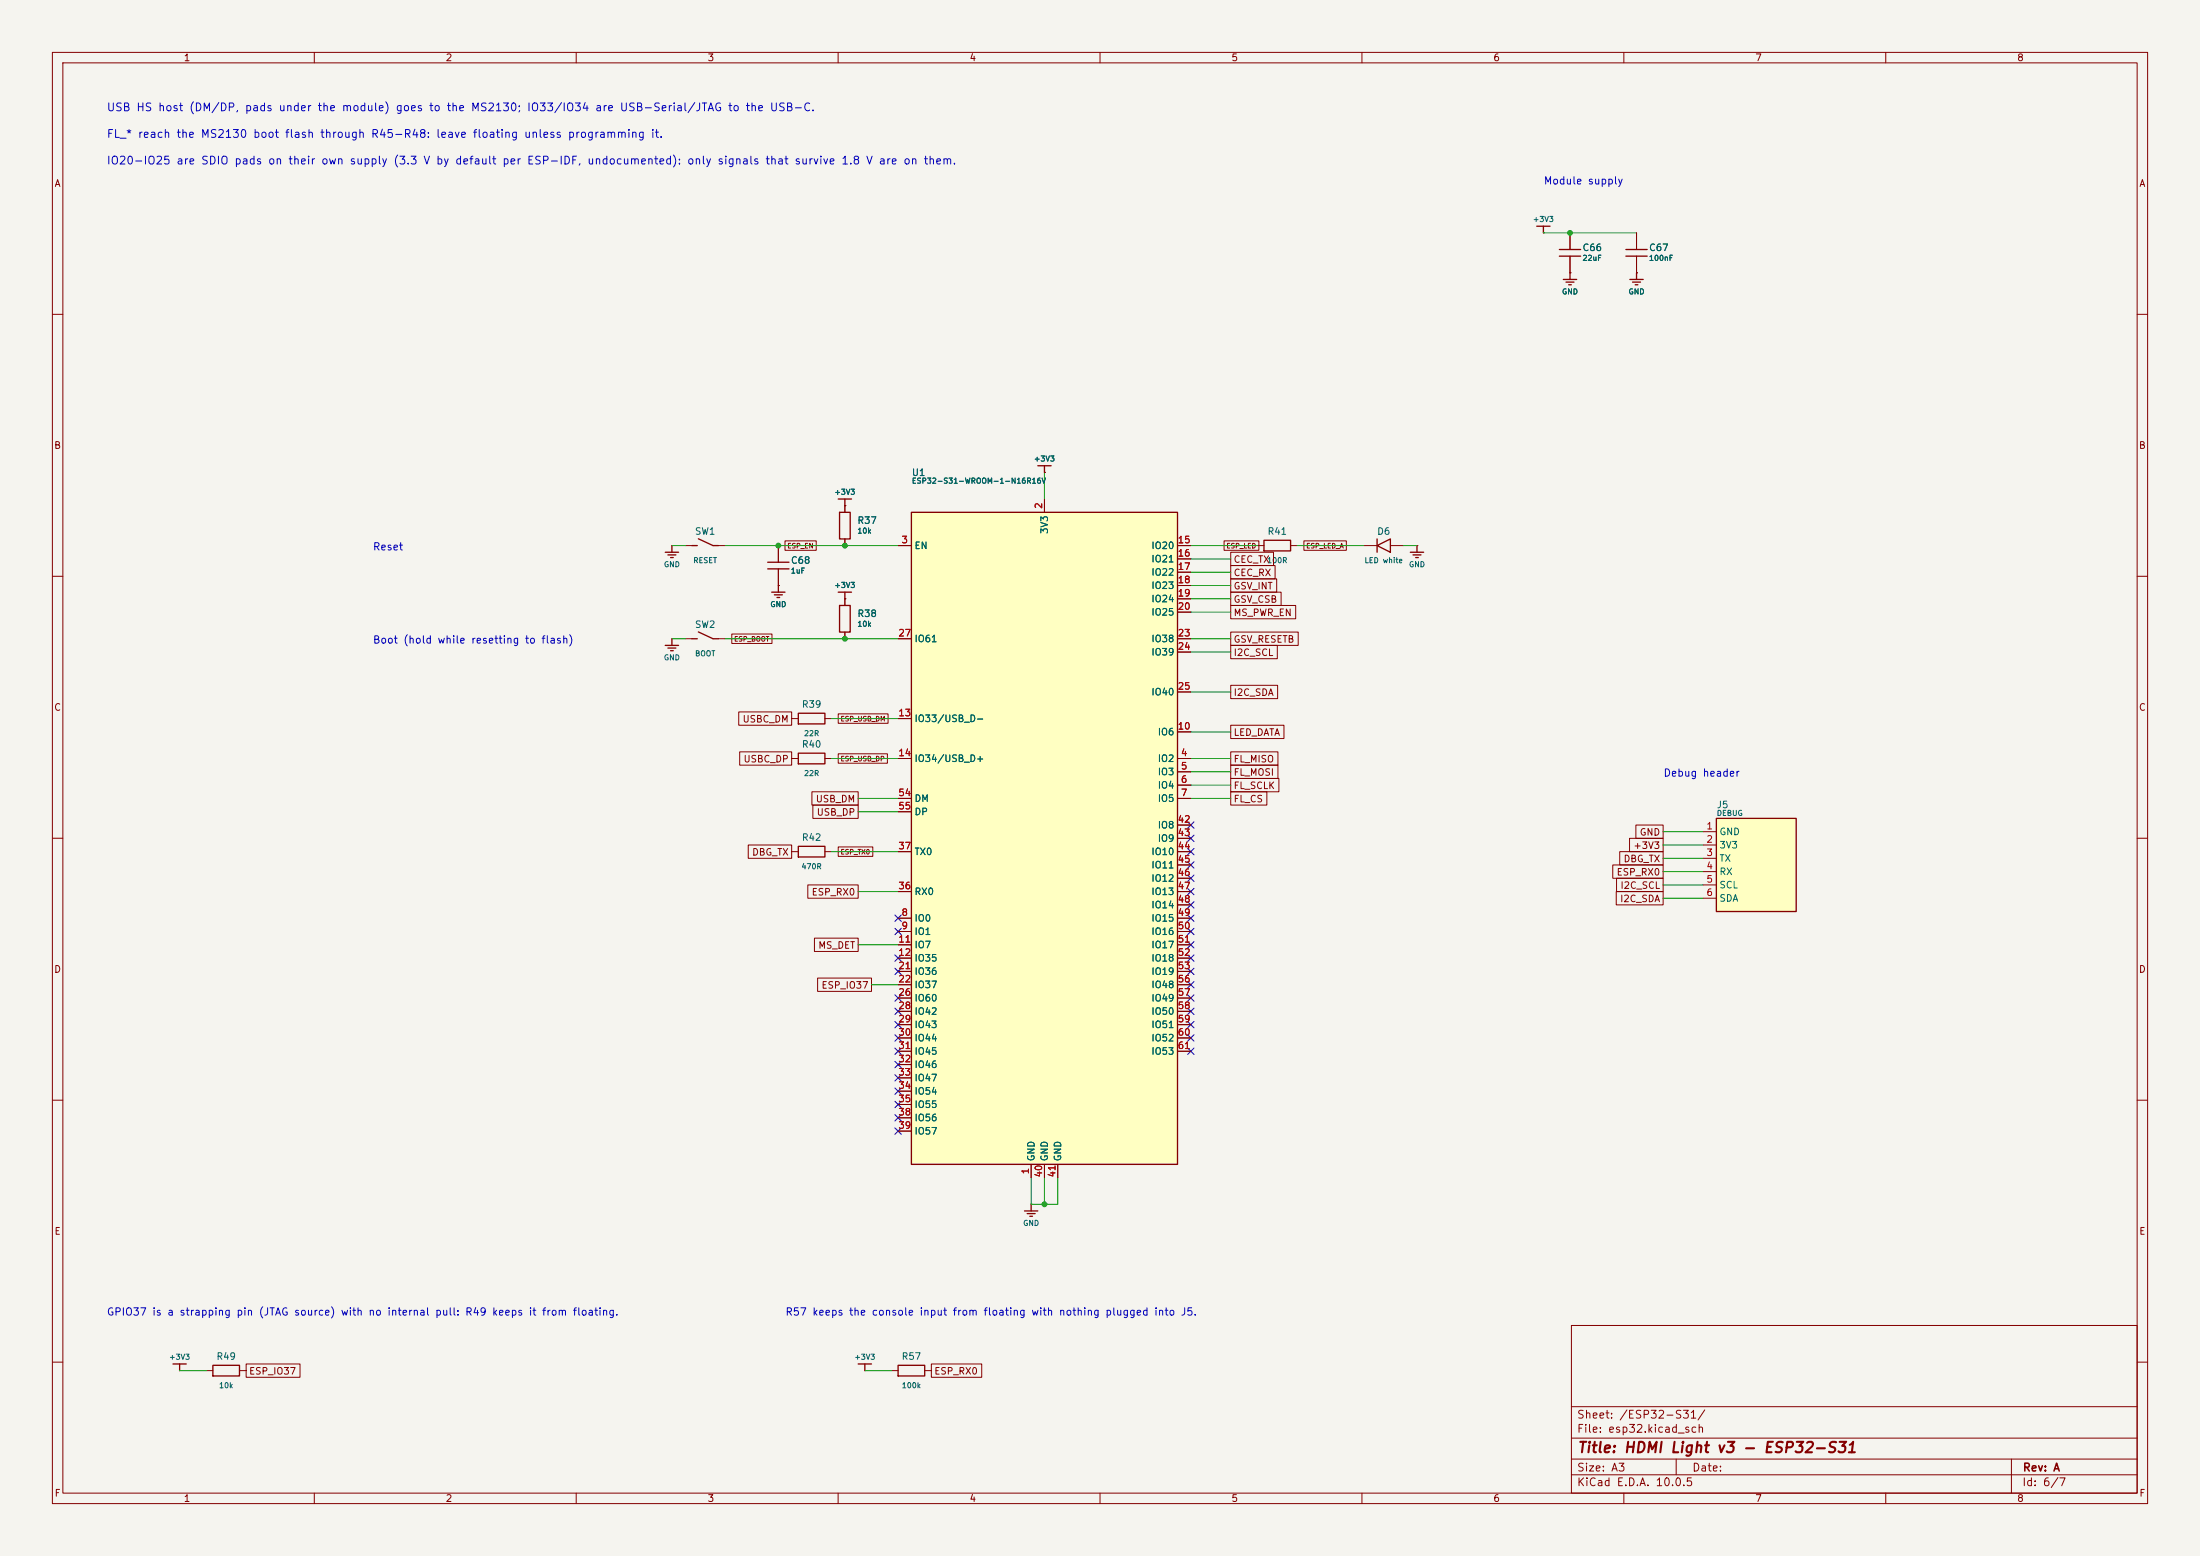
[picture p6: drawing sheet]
<svg xmlns="http://www.w3.org/2000/svg" width="420mm" height="297mm" viewBox="0 0 420 297" stroke-linecap="round" stroke-linejoin="round" font-family="sans-serif">
<path d="M0 0h420v297h-420z" fill="#f5f4ef" stroke="#f5f4ef" stroke-width=".19"/>
<g fill="none" stroke="#840000" stroke-width=".19">
<path d="M10 10h400v277h-400zM12 12h396v273h-396zM60 10v2M110 10v2M160 10v2M210 10v2M260 10v2M310 10v2M360 10v2M10 60h2M408 60h2M161.3 96.5h.1"/>
<path d="M161.3 96.5v1.3M199.4 90.2h.1M10 110h2M161.3 114.3h.1M161.3 102.9v1.2M408 110h2M10 160h2M408 160h2M10 210h2M408 210h2M196.8 229.9h.1M300 253h108v32h-108z"/>
<path d="M10 260h2M300 278.5h108M300 274.5h108M300 268.5h108M320 278.5v3M384 278.5v6.5M408 260h2M60 285v2M110 285v2M160 285v2M210 285v2M260 285v2"/>
<path d="M300 281.5h108M310 285v2M360 285v2"/>
</g>
<path d="M160 95.3h2.6M160.3 97.8h2v5.1h-2zM161.3 95.3v1.2M198.1 88.9h2.6M199.4 88.9v1.3M160 113h2.6M161.3 113v1.3M195.6 231.1h2.5M196.1 231.6h1.5M196.6 232.2h.5M196.8 229.9v1.2" fill="none" stroke="#840000" stroke-width=".25"/>
<path d="M174 97.8h50.8v124.4h-50.8z" fill="#ffffc2"/>
<g fill="none" stroke="#840000" stroke-width=".25">
<path d="M297.7 47.6h4.1M297.7 48.9h4.1M298.4 53.3h2.6M299 53.8h1.5M299.5 54.4h.5M299.7 52.1v1.2M310.4 47.6h4.1M310.4 48.9h4.1M311.1 53.3h2.6M311.7 53.8h1.5M312.2 54.4h.5M312.4 52.1v1.2"/>
<path d="M174 97.8h50.8v124.4h-50.8zM127 105.4h2.5M127.5 105.9h1.5M128 106.4h.5M128.3 104.1v1.3M132.1 104.1h1M133.3 102.8l2.8 1.3h1.1M160.3 115.6h2v5.1h-2zM127 123.2h2.5M127.5 123.7h1.5M128 124.2h.5M128.3 121.9v1.3"/>
<path d="M152.4 136.1h5.1v2.1h-5.1zM152.4 143.8h5.1v2h-5.1zM152.4 161.5h5.1v2.1h-5.1zM33 260.3h2.6M34.3 260.3v1.3M40.6 260.6h5.1v2h-5.1zM163.8 260.3h2.6M165.1 260.3v1.3M171.4 260.6h5.1v2h-5.1z"/>
</g>
<g fill="none" stroke="#840000" stroke-width=".19">
<path d="M299.7 52.1h.1M299.7 44.5v3.1M299.7 48.9v3.2M312.4 52.1h.1M312.4 44.5v3.1M312.4 48.9v3.2M199.4 95.3v2.5M128.3 104.1h.1M130.8 104.1h1.3M137.2 104.1h1.2M161.3 114.3v1.3M171.4 104.1h2.6"/>
<path d="M224.8 104.1h2.5M224.8 106.7h2.5M224.8 109.2h2.5M224.8 111.8h2.5M224.8 114.3h2.5M224.8 116.8h2.5M128.3 121.9h.1M151.1 137.2h1.3M157.5 137.2h1.2M161.3 120.7v1.2M171.4 137.2h2.6M171.4 121.9h2.6"/>
<path d="M224.8 139.7h2.5M224.8 121.9h2.5M224.8 124.5h2.5M224.8 132.1h2.5M151.1 144.8h1.3M157.5 144.8h1.2M171.4 144.8h2.6M171.4 152.4h2.6M171.4 154.9h2.6M224.8 144.8h2.5M224.8 147.3h2.5M224.8 149.9h2.5"/>
<path d="M224.8 152.4h2.5M224.8 157.5h2.5M151.1 162.6h1.3M157.5 162.6h1.2M171.4 175.3h2.6M171.4 177.8h2.6M171.4 170.2h2.6M171.4 162.6h2.6M224.8 175.3h2.5M224.8 177.8h2.5M224.8 170.2h2.5M224.8 162.6h2.5"/>
<path d="M224.8 160h2.5M224.8 165.1h2.5M224.8 167.6h2.5M224.8 172.7h2.5M171.4 180.3h2.6M171.4 182.9h2.6M171.4 185.4h2.6M171.4 188h2.6M171.4 190.5h2.6M171.4 193h2.6M171.4 195.6h2.6M171.4 198.1h2.6"/>
<path d="M224.8 180.3h2.5M224.8 182.9h2.5M224.8 185.4h2.5M224.8 188h2.5M224.8 190.5h2.5M224.8 193h2.5M224.8 195.6h2.5M224.8 198.1h2.5M171.4 200.7h2.6M171.4 203.2h2.6M171.4 205.7h2.6M171.4 208.3h2.6"/>
<path d="M171.4 210.8h2.6M171.4 213.4h2.6M171.4 215.9h2.6M224.8 200.7h2.5M196.8 222.2v2.6M199.4 222.2v2.6M201.9 222.2v2.6M34.3 261.6h.1M39.4 261.6h1.2M45.7 261.6h1.3M165.1 261.6h.1M170.2 261.6h1.2"/>
<path d="M176.5 261.6h1.3"/>
</g>
<path d="M327.7 156.2h15.2v17.8h-15.2z" fill="#ffffc2"/>
<g fill="none" stroke="#840000" stroke-width=".25">
<path d="M293.4 43.2h2.5M294.6 43.2v1.3M146.6 107.3h4M146.6 108.6h4M147.3 113h2.6M147.8 113.5h1.6M148.3 114h.5M148.6 111.8v1.2M241.3 103.1h5.1v2.1h-5.1zM262.9 104.1l2.5-1.2v2.5zM262.9 102.9v2.5M269.2 105.4h2.6"/>
<path d="M269.7 105.9h1.6M270.3 106.4h.5M270.5 104.1v1.3M132.1 121.9h1M133.3 120.6l2.8 1.3h1.1M327.7 156.2h15.2v17.8h-15.2z"/>
</g>
<g fill="none" stroke="#840000" stroke-width=".19">
<path d="M294.6 44.5h.1M299.7 52.1h.1M299.7 44.5v3.1M299.7 48.9v3.2M312.4 52.1h.1M312.4 44.5v3.1M312.4 48.9v3.2M161.3 96.5h.1M161.3 96.5v1.3M199.4 90.2h.1M199.4 95.3v2.5M148.6 111.8h.1"/>
<path d="M148.6 104.1v3.2M148.6 108.6v3.2M149.9 103.2h5.9v1.8h-5.9zM161.3 114.3h.1M161.3 102.9v1.2M161.3 114.3v1.3M171.4 104.1h2.6M224.8 104.1h2.5M224.8 106.7h2.5M224.8 109.2h2.5M224.8 111.8h2.5M224.8 114.3h2.5"/>
<path d="M224.8 116.8h2.5M233.7 103.2h6.6v1.8h-6.6zM234.9 107.9h8.5v2.6h-8.5zM234.9 105.4h8.2v2.6h-8.2zM234.9 110.5h8.8v2.5h-8.8zM234.9 113h9.7v2.6h-9.7zM234.9 115.6h12.5v2.5h-12.5zM240 104.1h1.3M246.4 104.1h1.2M248.9 103.2h8.1v1.8h-8.1zM260.3 104.1h2.6M265.4 104.1h2.6"/>
<path d="M270.5 104.1h.1M130.8 121.9h1.3M137.2 121.9h1.2M139.7 121h7.7v1.8h-7.7zM141 135.9h10.1v2.5h-10.1zM160 136.3h9.5v1.8h-9.5zM161.3 120.7v1.2M171.4 121.9h2.6M171.4 137.2h2.6M224.8 121.9h2.5M224.8 139.7h2.5M224.8 124.5h2.5"/>
<path d="M224.8 132.1h2.5M234.9 138.4h10.2v2.6h-10.2zM234.9 130.8h9v2.6h-9zM234.9 120.6h12.9v2.6h-12.9zM234.9 123.2h8.9v2.5h-8.9zM141.2 143.5h9.9v2.6h-9.9zM155 151.1h8.8v2.6h-8.8zM155.2 153.7h8.6v2.5h-8.6zM160 143.9h9.4v1.8h-9.4zM171.4 144.8h2.6M171.4 152.4h2.6M171.4 154.9h2.6"/>
<path d="M224.8 144.8h2.5M224.8 147.3h2.5M224.8 149.9h2.5M224.8 152.4h2.5M224.8 157.5h2.5M234.9 148.6h9.2v2.5h-9.2zM234.9 146h9.1v2.6h-9.1zM234.9 143.5h9.1v2.6h-9.1zM234.9 151.1h6.9v2.6h-6.9zM312.3 157.5h5.2v2.5h-5.2zM325.1 158.8h2.6M142.8 161.3h8.3v2.5h-8.3z"/>
<path d="M154.2 168.9h9.6v2.6h-9.6zM155.5 179.1h8.3v2.5h-8.3zM160 161.7h6.6v1.8h-6.6zM171.4 175.3h2.6M171.4 177.8h2.6M171.4 170.2h2.6M171.4 162.6h2.6M224.8 175.3h2.5M224.8 177.8h2.5M224.8 170.2h2.5M224.8 162.6h2.5M224.8 160h2.5"/>
<path d="M224.8 165.1h2.5M224.8 167.6h2.5M224.8 172.7h2.5M307.9 165.1h9.6v2.5h-9.6zM308.5 170.2h9v2.5h-9zM308.6 167.6h8.9v2.6h-8.9zM309.2 162.6h8.3v2.5h-8.3zM311.1 160h6.4v2.6h-6.4zM325.1 161.3h2.6M325.1 163.8h2.6M325.1 166.4h2.6M325.1 168.9h2.6"/>
<path d="M325.1 171.5h2.6M156.1 186.7h10.3v2.5h-10.3zM171.4 180.3h2.6M171.4 182.9h2.6M171.4 185.4h2.6M171.4 188h2.6M171.4 190.5h2.6M171.4 193h2.6M171.4 195.6h2.6M171.4 198.1h2.6M224.8 180.3h2.5M224.8 182.9h2.5"/>
<path d="M224.8 185.4h2.5M224.8 188h2.5M224.8 190.5h2.5M224.8 193h2.5M224.8 195.6h2.5M224.8 198.1h2.5M171.4 200.7h2.6M171.4 203.2h2.6M171.4 205.7h2.6M171.4 208.3h2.6M171.4 210.8h2.6M171.4 213.4h2.6"/>
<path d="M171.4 215.9h2.6M224.8 200.7h2.5M196.8 222.2v2.6M199.4 222.2v2.6M201.9 222.2v2.6M47 260.3h10.3v2.6h-10.3zM177.8 260.3h9.6v2.6h-9.6z"/>
</g>
<g fill="none" stroke="#009600" stroke-width=".19">
<path d="M294.6 44.5h17.8M199.4 90.2v5.1M128.3 104.1h2.5M138.4 104.1h33M227.3 109.2h7.6M227.3 104.1h12.7M227.3 116.8h7.6M227.3 114.3h7.6M227.3 111.8h7.6M227.3 106.7h7.6M247.6 104.1h12.7M268 104.1h2.5"/>
<path d="M128.3 121.9h2.5M138.4 121.9h33M158.7 137.2h12.7M227.3 121.9h7.6M227.3 124.5h7.6M227.3 132.1h7.6M227.3 139.7h7.6M158.7 144.8h12.7M163.8 152.4h7.6M163.8 154.9h7.6M227.3 152.4h7.6M227.3 144.8h7.6"/>
<path d="M227.3 147.3h7.6M227.3 149.9h7.6M317.5 158.8h7.6M158.7 162.6h12.7M163.8 170.2h7.6M317.5 171.5h7.6M317.5 168.9h7.6M317.5 166.4h7.6M317.5 163.8h7.6M317.5 161.3h7.6M163.8 180.3h7.6M166.4 188h5"/>
<path d="M196.8 224.8v5.1h5.1v-5.1M199.4 224.8v5.1M34.3 261.6h5.1M165.1 261.6h5.1"/>
</g>
<g fill="none" stroke="#000084" stroke-width=".19">
<path d="M226.7 159.4l1.2 1.2M226.7 156.9l1.2 1.2M227.9 159.4l-1.2 1.2M227.9 156.9l-1.2 1.2M170.8 177.2l1.3 1.2M170.8 174.7l1.3 1.2M172.1 177.2l-1.3 1.2M172.1 174.7l-1.3 1.2M226.7 177.2l1.2 1.2M226.7 162l1.2 1.2M226.7 164.5l1.2 1.2M226.7 167l1.2 1.2"/>
<path d="M226.7 169.6l1.2 1.2M226.7 172.1l1.2 1.2M226.7 174.7l1.2 1.2M226.7 179.7l1.2 1.2M227.9 177.2l-1.2 1.2M227.9 162l-1.2 1.2M227.9 164.5l-1.2 1.2M227.9 167l-1.2 1.2M227.9 169.6l-1.2 1.2M227.9 172.1l-1.2 1.2M227.9 174.7l-1.2 1.2M227.9 179.7l-1.2 1.2"/>
<path d="M170.8 184.8l1.3 1.2M170.8 182.3l1.3 1.2M170.8 189.9l1.3 1.2M170.8 192.4l1.3 1.2M170.8 195l1.3 1.2M170.8 197.5l1.3 1.2M172.1 184.8l-1.3 1.2M172.1 182.3l-1.3 1.2M172.1 189.9l-1.3 1.2M172.1 192.4l-1.3 1.2M172.1 195l-1.3 1.2M172.1 197.5l-1.3 1.2"/>
<path d="M226.7 197.5l1.2 1.2M226.7 195l1.2 1.2M226.7 192.4l1.2 1.2M226.7 189.9l1.2 1.2M226.7 187.4l1.2 1.2M226.7 184.8l1.2 1.2M226.7 182.3l1.2 1.2M227.9 197.5l-1.2 1.2M227.9 195l-1.2 1.2M227.9 192.4l-1.2 1.2M227.9 189.9l-1.2 1.2M227.9 187.4l-1.2 1.2"/>
<path d="M227.9 184.8l-1.2 1.2M227.9 182.3l-1.2 1.2M170.8 202.6l1.3 1.2M170.8 215.3l1.3 1.2M170.8 205.1l1.3 1.2M170.8 207.7l1.3 1.2M170.8 212.8l1.3 1.2M170.8 200.1l1.3 1.2M170.8 210.2l1.3 1.2M172.1 215.3l-1.3 1.2M172.1 202.6l-1.3 1.2M172.1 205.1l-1.3 1.2"/>
<path d="M172.1 207.7l-1.3 1.2M172.1 212.8l-1.3 1.2M172.1 200.1l-1.3 1.2M172.1 210.2l-1.3 1.2M226.7 200.1l1.2 1.2M227.9 200.1l-1.2 1.2"/>
</g>
<g fill="#009600" stroke="#009600" stroke-width=".19">
<circle cx="161.3" cy="104.1" r=".46"/>
<circle cx="161.3" cy="121.9" r=".46"/>
<circle cx="199.4" cy="229.9" r=".46"/>
<circle cx="148.6" cy="104.1" r=".46"/>
<circle cx="299.7" cy="44.5" r=".46"/>
</g>
<text font-size="2" fill="#840000" x="301" y="277.8">Title: HDMI Light v3 - ESP32-S31</text>
<g font-size="1.5" fill="#0000c2">
<text x="20.3" y="21.6">USB HS host (DM/DP, pads under the module) goes to the MS2130; IO33/IO34 are USB-Serial/JTAG to the USB-C.</text>
<text x="20.3" y="26.7">FL_* reach the MS2130 boot flash through R45-R48: leave floating unless programming it.</text>
<text x="20.3" y="31.8">IO20-IO25 are SDIO pads on their own supply (3.3 V by default per ESP-IDF, undocumented): only signals that survive 1.8 V are on them.</text>
</g>
<g font-size="1.5" fill="#840000">
<text x="300.9" y="273.8">File: esp32.kicad_sch</text>
<text x="300.9" y="271.1">Sheet: /ESP32-S31/</text>
<text x="300.9" y="281.2">Size: A3</text>
<text x="322.9" y="281.2">Date:</text>
<text x="386" y="281.2">Rev: A</text>
<text x="300.9" y="284">KiCad E.D.A. 10.0.5</text>
<text x="385.9" y="284">Id: 6/7</text>
</g>
<g font-size="1.4" fill="#0000c2">
<text x="294.6" y="35.6">Module supply</text>
<text x="71.1" y="105.4">Reset</text>
<text x="71.1" y="123.2">Boot (hold while resetting to flash)</text>
<text x="317.5" y="148.6">Debug header</text>
<text x="20.3" y="251.5">GPIO37 is a strapping pin (JTAG source) with no internal pull: R49 keeps it from floating.</text>
<text x="149.8" y="251.5">R57 keeps the console input from floating with nothing plugged into J5.</text>
</g>
<g font-size="1.3" fill="#840000">
<text x="35" y="12">1</text>
<text x="85" y="12">2</text>
<text x="135" y="12">3</text>
<text x="185" y="12">4</text>
<text x="235" y="12">5</text>
<text x="285" y="12">6</text>
<text x="335" y="12">7</text>
<text x="385" y="12">8</text>
<text x="10.3" y="36">A</text>
<text x="408.3" y="36">A</text>
<text x="10.2" y="86">B</text>
<text x="408.2" y="86">B</text>
<text x="235.4" y="107.7">CEC_TX</text>
<text x="235.4" y="110.3">CEC_RX</text>
<text x="235.4" y="112.8">GSV_INT</text>
<text x="235.4" y="115.4">GSV_CSB</text>
<text x="235.4" y="117.9">MS_PWR_EN</text>
<text x="235.4" y="123">GSV_RESETB</text>
<text x="235.4" y="125.5">I2C_SCL</text>
<text x="10.2" y="136">C</text>
<text x="235.4" y="133.1">I2C_SDA</text>
<text x="408.2" y="136">C</text>
<text x="141.7" y="138.2">USBC_DM</text>
<text x="235.4" y="140.8">LED_DATA</text>
<text x="141.8" y="145.8">USBC_DP</text>
<text x="235.4" y="148.4">FL_MOSI</text>
<text x="235.4" y="145.8">FL_MISO</text>
<text x="155.6" y="153.5">USB_DM</text>
<text x="155.8" y="156">USB_DP</text>
<text x="235.4" y="150.9">FL_SCLK</text>
<text x="235.4" y="153.5">FL_CS</text>
<text x="312.9" y="159.8">GND</text>
<text x="143.5" y="163.6">DBG_TX</text>
<text x="308.5" y="167.4">ESP_RX0</text>
<text x="309.8" y="164.9">DBG_TX</text>
<text x="311.7" y="162.3">+3V3</text>
<text x="154.8" y="171.2">ESP_RX0</text>
<text x="309.2" y="172.5">I2C_SDA</text>
<text x="309.2" y="170">I2C_SCL</text>
<text x="10.2" y="186">D</text>
<text x="156.1" y="181.4">MS_DET</text>
<text x="408.2" y="186">D</text>
<text x="156.7" y="189">ESP_IO37</text>
<text x="10.3" y="236">E</text>
<text x="408.3" y="236">E</text>
<text x="47.4" y="262.7">ESP_IO37</text>
<text x="178.2" y="262.7">ESP_RX0</text>
<text x="10.3" y="286">F</text>
<text x="35" y="287">1</text>
<text x="85" y="287">2</text>
<text x="135" y="287">3</text>
<text x="185" y="287">4</text>
<text x="235" y="287">5</text>
<text x="285" y="287">6</text>
<text x="335" y="287">7</text>
<text x="385" y="287">8</text>
<text x="408.3" y="286">F</text>
</g>
<g font-size="1.3" fill="#006464">
<text x="302" y="48.2">C66</text>
<text x="314.7" y="48.2">C67</text>
<text x="174" y="91.2">U1</text>
<text x="163.6" y="100.3">R37</text>
<text x="132.6" y="102.4">SW1</text>
<text x="150.9" y="107.9">C68</text>
<text x="174.5" y="105.1">EN</text>
<text x="200.4" y="102" transform="rotate(-90 200.4 102)">3V3</text>
<text x="219.7" y="105.1">IO20</text>
<text x="219.7" y="107.6">IO21</text>
<text x="241.9" y="102.4">R41</text>
<text x="262.8" y="102.4">D6</text>
<text x="219.7" y="110.2">IO22</text>
<text x="219.7" y="112.7">IO23</text>
<text x="163.6" y="118.1">R38</text>
<text x="219.7" y="115.3">IO24</text>
<text x="219.7" y="117.8">IO25</text>
<text x="132.6" y="120.2">SW2</text>
<text x="174.5" y="122.9">IO61</text>
<text x="219.7" y="122.9">IO38</text>
<text x="219.7" y="125.4">IO39</text>
<text x="153" y="135.4">R39</text>
<text x="219.7" y="133">IO40</text>
<text x="153" y="143">R40</text>
<text x="174.5" y="138.1">IO33/USB_D-</text>
<text x="220.9" y="140.7">IO6</text>
<text x="174.5" y="145.7">IO34/USB_D+</text>
<text x="220.9" y="145.7">IO2</text>
<text x="220.9" y="148.3">IO3</text>
<text x="174.5" y="153.4">DM</text>
<text x="174.5" y="155.9">DP</text>
<text x="220.9" y="150.8">IO4</text>
<text x="220.9" y="153.4">IO5</text>
<text x="327.6" y="154.6">J5</text>
<text x="153" y="160.8">R42</text>
<text x="220.9" y="158.4">IO8</text>
<text x="220.9" y="161">IO9</text>
<text x="328.1" y="159.7">GND</text>
<text x="174.5" y="163.5">TX0</text>
<text x="219.7" y="163.5">IO10</text>
<text x="219.7" y="166.1">IO11</text>
<text x="328.1" y="162.3">3V3</text>
<text x="328.1" y="164.8">TX</text>
<text x="328.1" y="167.3">RX</text>
<text x="174.5" y="171.1">RX0</text>
<text x="219.7" y="168.6">IO12</text>
<text x="219.7" y="171.1">IO13</text>
<text x="219.7" y="173.7">IO14</text>
<text x="328.1" y="169.9">SCL</text>
<text x="328.1" y="172.4">SDA</text>
<text x="174.5" y="176.2">IO0</text>
<text x="174.5" y="178.8">IO1</text>
<text x="219.7" y="176.2">IO15</text>
<text x="219.7" y="178.8">IO16</text>
<text x="174.5" y="181.3">IO7</text>
<text x="174.5" y="183.8">IO35</text>
<text x="219.7" y="181.3">IO17</text>
<text x="219.7" y="183.8">IO18</text>
<text x="174.5" y="186.4">IO36</text>
<text x="174.5" y="188.9">IO37</text>
<text x="174.5" y="191.5">IO60</text>
<text x="219.7" y="186.4">IO19</text>
<text x="219.7" y="188.9">IO48</text>
<text x="219.7" y="191.5">IO49</text>
<text x="174.5" y="194">IO42</text>
<text x="174.5" y="196.5">IO43</text>
<text x="219.7" y="194">IO50</text>
<text x="219.7" y="196.5">IO51</text>
<text x="174.5" y="199.1">IO44</text>
<text x="174.5" y="201.6">IO45</text>
<text x="219.7" y="199.1">IO52</text>
<text x="219.7" y="201.6">IO53</text>
<text x="174.5" y="204.2">IO46</text>
<text x="174.5" y="206.7">IO47</text>
<text x="174.5" y="209.2">IO54</text>
<text x="174.5" y="211.8">IO55</text>
<text x="174.5" y="214.3">IO56</text>
<text x="174.5" y="216.9">IO57</text>
<text x="197.8" y="221.8" transform="rotate(-90 197.8 221.8)">GND</text>
<text x="200.4" y="221.8" transform="rotate(-90 200.4 221.8)">GND</text>
<text x="202.9" y="221.8" transform="rotate(-90 202.9 221.8)">GND</text>
<text x="41.2" y="259.9">R49</text>
<text x="172" y="259.9">R57</text>
</g>
<g font-size="1.3" fill="#a90000">
<text x="199.3" y="97.3" transform="rotate(-90 199.3 97.3)">2</text>
<text x="172" y="104">3</text>
<text x="224.7" y="104">15</text>
<text x="224.7" y="106.5">16</text>
<text x="224.7" y="109.1">17</text>
<text x="224.7" y="111.6">18</text>
<text x="224.7" y="114.2">19</text>
<text x="224.7" y="116.7">20</text>
<text x="171.4" y="121.8">27</text>
<text x="224.7" y="121.8">23</text>
<text x="224.7" y="124.3">24</text>
<text x="224.7" y="131.9">25</text>
<text x="171.4" y="137">13</text>
<text x="224.7" y="139.6">10</text>
<text x="171.4" y="144.6">14</text>
<text x="225.3" y="144.6">4</text>
<text x="225.3" y="147.2">5</text>
<text x="225.3" y="149.7">6</text>
<text x="171.4" y="152.3">54</text>
<text x="171.4" y="154.8">55</text>
<text x="225.3" y="152.3">7</text>
<text x="224.7" y="157.3">42</text>
<text x="224.7" y="159.9">43</text>
<text x="325.7" y="158.6">1</text>
<text x="325.7" y="161.2">2</text>
<text x="171.4" y="162.4">37</text>
<text x="224.7" y="162.4">44</text>
<text x="224.7" y="165">45</text>
<text x="224.7" y="167.5">46</text>
<text x="325.7" y="163.7">3</text>
<text x="325.7" y="166.2">4</text>
<text x="171.4" y="170">36</text>
<text x="224.7" y="170">47</text>
<text x="224.7" y="172.6">48</text>
<text x="325.7" y="168.8">5</text>
<text x="325.7" y="171.3">6</text>
<text x="172" y="175.1">8</text>
<text x="172" y="177.7">9</text>
<text x="224.7" y="175.1">49</text>
<text x="224.7" y="177.7">50</text>
<text x="171.4" y="180.2">11</text>
<text x="171.4" y="182.7">12</text>
<text x="171.4" y="185.3">21</text>
<text x="224.7" y="180.2">51</text>
<text x="224.7" y="182.7">52</text>
<text x="224.7" y="185.3">53</text>
<text x="171.4" y="187.8">22</text>
<text x="171.4" y="190.4">26</text>
<text x="224.7" y="187.8">56</text>
<text x="224.7" y="190.4">57</text>
<text x="171.4" y="192.9">28</text>
<text x="171.4" y="195.4">29</text>
<text x="171.4" y="198">30</text>
<text x="224.7" y="192.9">58</text>
<text x="224.7" y="195.4">59</text>
<text x="224.7" y="198">60</text>
<text x="171.4" y="200.5">31</text>
<text x="171.4" y="203.1">32</text>
<text x="224.7" y="200.5">61</text>
<text x="171.4" y="205.6">33</text>
<text x="171.4" y="208.1">34</text>
<text x="171.4" y="210.7">35</text>
<text x="171.4" y="213.2">38</text>
<text x="171.4" y="215.8">39</text>
<text x="196.7" y="224.3" transform="rotate(-90 196.7 224.3)">1</text>
<text x="199.3" y="224.9" transform="rotate(-90 199.3 224.9)">40</text>
<text x="201.8" y="224.9" transform="rotate(-90 201.8 224.9)">41</text>
</g>
<g font-size="1" fill="#006464">
<text x="292.5" y="42.6">+3V3</text>
<text x="302" y="50">22uF</text>
<text x="314.7" y="50">100nF</text>
<text x="298.1" y="56.4">GND</text>
<text x="310.8" y="56.4">GND</text>
<text x="197.3" y="88.3">+3V3</text>
<text x="159.2" y="94.7">+3V3</text>
<text x="174" y="92.5">ESP32-S31-WROOM-1-N16R16V</text>
<text x="132.3" y="107.7">RESET</text>
<text x="163.6" y="102.1">10k</text>
<text x="241.8" y="107.7">100R</text>
<text x="260.4" y="107.7">LED white</text>
<text x="126.6" y="108.5">GND</text>
<text x="150.9" y="109.7">1uF</text>
<text x="159.2" y="112.5">+3V3</text>
<text x="268.9" y="108.5">GND</text>
<text x="147" y="116.1">GND</text>
<text x="163.6" y="119.9">10k</text>
<text x="132.6" y="125.5">BOOT</text>
<text x="126.6" y="126.3">GND</text>
<text x="153.4" y="140.7">22R</text>
<text x="153.4" y="148.4">22R</text>
<text x="327.6" y="156">DEBUG</text>
<text x="152.9" y="166.1">470R</text>
<text x="195.2" y="234.2">GND</text>
<text x="32.2" y="259.8">+3V3</text>
<text x="163" y="259.8">+3V3</text>
<text x="41.7" y="265.2">10k</text>
<text x="172.1" y="265.2">100k</text>
</g>
<g font-size=".9" fill="#840000">
<text x="150.2" y="104.9">ESP_EN</text>
<text x="234" y="104.9">ESP_LED</text>
<text x="249.3" y="104.9">ESP_LED_A</text>
<text x="140" y="122.7">ESP_BOOT</text>
<text x="160.4" y="137.9">ESP_USB_DM</text>
<text x="160.4" y="145.5">ESP_USB_DP</text>
<text x="160.4" y="163.3">ESP_TX0</text>
</g>
</svg>
